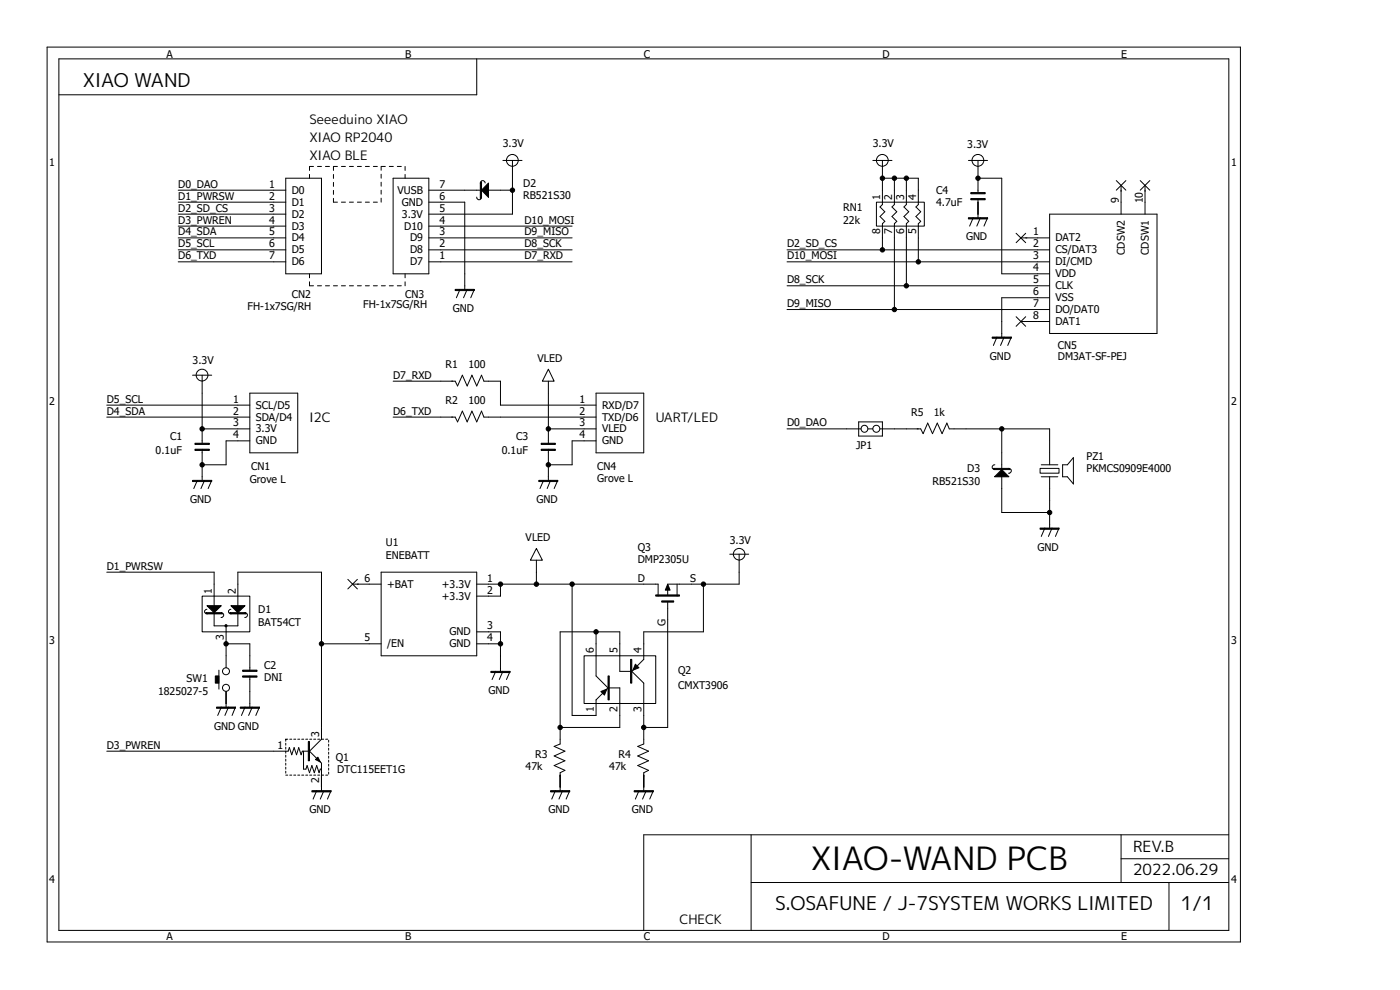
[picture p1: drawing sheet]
<svg xmlns="http://www.w3.org/2000/svg" width="297mm" height="210mm" viewBox="0 0 297 210" stroke-linecap="round" stroke-linejoin="round" font-family="sans-serif">
<g fill="none" stroke="#000" stroke-width=".21">
<path d="M10 10h253.1v189.8h-253.1zM12.5 12.5h248.2v184.9h-248.2zM101.1 12.5v7.6h-88.6M60.6 37.8h7.6v20.3h-7.6zM83.4 37.8h7.6v20.3h-7.6zM102.9 38.8a.51 .51 0 0 0-.5-.5 .51 .51 0 0 0-.5 .6M106.7 34h4M108.7 34v11.4h-17.7M185.2 34h4M187.2 34v9.4l-.5 .5 1 1-1 1 1 1-.5 .6v5.5M187.2 37.8h7.6v5.6l-.5 .5 1 1-1 1 1 1-.5 .6v8M189.7 37.8v5.6l-.5 .5 1 1-1 1 1 1-.5 .6v18.2"/>
<path d="M192.3 37.8v5.6l-.5 .5 1 1-1 1 1 1-.5 .6v13.1M205.4 34h4.1M207.5 34v6.9M207.5 37.8h5v20.3h10.2M236.8 38.3l2 2M237.8 39.3v6.1M238.8 38.3l-2 2M241.9 38.3l2 2M242.9 39.3v6.1M243.9 38.3l-2 2M37.8 50.5h22.8M37.8 55.5h22.8"/>
<path d="M37.8 53h22.8M37.8 45.4h22.8M37.8 48h22.8M37.8 42.9h22.8M37.8 40.3h22.8M91 50.5h30.4M91 55.5h30.4M91 53h30.4M91 42.9h7.6v18.5M91 48h30.4M91 40.3h10.9M101.1 41.8a.51 .51 0 0 0 .5 .6 .51 .51 0 0 0 .6-.5"/>
<path d="M103.4 40.3h5.3M167 55.5h55.7M167 53h55.7M185.9 42.9h10.2v5.1h-10.2zM206.5 46.2l-.8 1.8M207.5 42.1v4.1M208 46.2l-.8 1.8M209.5 46.2l-.8 1.8M215.6 49.5l2 2M216.6 50.5h6.1M217.6 49.5l-2 2M222.7 45.4h22.7v25.3h-22.7z"/>
<path d="M40.9 79.6h4M42.9 79.6v14.4M97.6 61.4l-.8 1.8M99.1 61.4l-.8 1.8M100.6 61.4l-.7 1.8M116.3 78.3l1.3 2.6h-2.5zM167 65.7h55.7M167 60.6h55.7M211.5 71.5l-.8 1.8M213 71.5l-.7 1.8M214.5 71.5l-.7 1.8M215.6 67.2l2 2"/>
<path d="M216.6 68.2h6.1M217.6 67.2l-2 2M222.7 63.2h-10.2v8.3M22.6 85.9h30.4M22.6 88.5h30.4M42.9 95.3v6.6M42.9 91h10.1M53 93.5h-5v5.1h-5.1M53 83.4h10.2v12.7h-10.2zM83.4 80.9h13.2l.5 1 1-2.3 1 2.3 1-2.3 1 2.3 1.1-2.3 .5 1.3h3.5v5h20.2M83.4 88.5h13.2l.5 1 1-2.3 1 2.3 1-2.3 1 2.3 1.1-2.3 .5 1.3h23.7M116.3 91h10.1"/>
<path d="M116.3 80.9v13.1M116.3 95.3v6.6M126.4 83.4h10.2v12.7h-10.2zM126.4 93.5h-5v5.1h-5.1M167 91h15.7M182.2 89.5h5v3h-5zM184.1 91h1.1M186.7 91h8.6l.5 1 1-2.3 1 2.3 1-2.3 1.1 2.3 1-2.3 .5 1.3h21.3v7.6M211.1 98.6a.51 .51 0 0 0-.6 .5 .51 .51 0 0 0 .5 .5M212.5 91v8.4M214 99.4a.51 .51 0 0 1 .5 .4 .51 .51 0 0 1-.5 .6M220.6 99.4h4.1v1h-4.1z"/>
<path d="M220.9 98.6h3.5M225.4 98.6h1l1.3-1.5v5.6l-1.3-1.6h-1zM41.9 101.9l-.8 1.7M43.4 101.9l-.8 1.7M44.9 101.9l-.7 1.7M113.8 116.3l1.3 2.5h-2.6zM113.8 118.8v5.1M115.3 101.9l-.7 1.7M116.8 101.9l-.7 1.7M118.3 101.9l-.7 1.7M154.8 117.6h4M156.8 117.6v6.3h-15.2"/>
<path d="M212.5 100.9v7.8h10.2M220.9 101.1h3.5M221.7 112l-.8 1.8M222.7 101.1v10.9M223.2 112l-.8 1.8M224.7 112l-.8 1.8M22.6 121.4h22.8v7.3M42.9 126.4h10.1v7.6h-10.1zM43.9 129.2a.49 .49 0 0 0-.5 .6 .49 .49 0 0 0 .6 .4M45.4 130.2v2.6h5.1v-2.6M46.9 130a.51 .51 0 0 1 .6 .5 .51 .51 0 0 1-.6 .5M48 136.6h5v5.6"/>
<path d="M48 132.8v8.8M49 129.2a.49 .49 0 0 0-.5 .6 .49 .49 0 0 0 .5 .4M50.5 128.7v-7.3h17.7v35.4l-2.5 2.5 2.5 2.6v5.8M52 130a.51 .51 0 0 1 .5 .5 .51 .51 0 0 1-.6 .5M68.2 136.6h12.7M73.8 122.9l2 2M74.8 123.9h6.1M75.8 122.9l-2 2M80.9 121.4h20.2v17.7h-20.2zM101.1 134h5.1v8.4M101.1 123.9h38.5v2.5M101.1 136.6h5.1"/>
<path d="M106.2 123.9v2.5h-5.1M121.4 123.9v27.9h5v-3.3l2.6-2.6-2.6-2.5v-9.4M123.9 139.1h15.2v10.1h-15.2zM141.6 124.9v1.3M141.6 127.7v26.6h-5M143.6 123.9v2.5M149.2 123.9v10.1h-12.6v5.9l-2.6 2.5 2.6 2.5v12.9l-1.3 .5 2.3 1-2.3 1.1 2.3 1-2.3 1 2.3 1-1 .5v3.8M22.6 159.3h38.5l.3-.7 .5 1.5 .5-1.5 .5 1.5 .5-1.5 .5 1.5 .2-.8h1.3M46.4 142.2v4M46.9 150l-.7 1.8M48 146.7v3.3M48.5 150l-.8 1.8"/>
<path d="M50 150l-.8 1.8M52 150l-.8 1.8M53 143.4v6.6M53.5 150l-.8 1.8M55 150l-.7 1.8M64.4 159.3v3.9h.5l.3-.8 .5 1.5 .5-1.5 .5 1.5 .5-1.5 .5 1.5 .2-.7h.3M105.2 142.4l-.8 1.7M106.7 142.4l-.8 1.7M108.2 142.4l-.8 1.7M129.2 145.9h2.3v8.4h-12.7M133.8 142.4h-2.3v-8.4h-12.7v23.8l-1.2 .5 2.2 1-2.2 1.1 2.2 1-2.2 1 2.2 1-1 .5v3.8M67.2 167.7l-.8 1.8"/>
<path d="M68.7 167.7l-.8 1.8M70.2 167.7l-.7 1.8M117.8 167.7l-.7 1.8M119.3 167.7l-.7 1.8M120.9 167.7l-.8 1.8M135.6 167.7l-.8 1.8M137.1 167.7l-.8 1.8M138.6 167.7l-.8 1.8M159.3 177.1v20.2M237.8 177.1v10.1M260.6 177.1h-124v20.2M159.3 187.2h101.3"/>
<path d="M237.8 182.2h22.8M248 187.2v10.1"/>
<circle cx="108.7" cy="34" r="1.25"/>
<circle cx="187.2" cy="34" r="1.25"/>
<circle cx="207.5" cy="34" r="1.25"/>
<circle cx="42.9" cy="79.6" r="1.25"/>
<circle cx="183.4" cy="90.9" r=".73"/>
<circle cx="185.9" cy="91" r=".74"/>
<circle cx="156.8" cy="117.6" r="1.23"/>
<circle cx="47.9" cy="145.9" r=".74"/>
<circle cx="47.9" cy="142.4" r=".74"/>
</g>
<path d="M65.7 35.3h20.2M65.7 35.3v2.5M70.7 35.3v7.6M85.9 35.3v2.5M65.7 58.1v2.5M70.7 42.9h10.2M80.9 42.9v-7.6M85.9 58.1v2.5M65.7 60.6h20.2" fill="none" stroke="#000" stroke-width=".21" stroke-dasharray=".8 .8"/>
<g fill="#000" stroke="#000" stroke-width=".21">
<path d="M103.6 38.8v3.1l-1.4-1.6zM101.9 38.8l.3-.2v3.3l-.3 .2zM205.4 46.2h4.1v.2h-4.1zM206 40.9h3v.2h-3zM206 42.1h3v.3h-3zM96.6 61.4h4v.2h-4zM210.5 71.5h4v.3h-4zM41.4 94h3v.3h-3zM41.4 95.3h3v.2h-3zM114.8 94h3v.3h-3zM114.8 95.3h3v.2h-3zM210.7 99.4h3.3l.3 .2h-3.3z"/>
<path d="M211 101.1l1.5-1.5 1.5 1.5zM40.9 101.9h4v.3h-4zM114.3 101.9h4v.3h-4zM220.6 112h4.1v.3h-4.1zM43.9 128.5h3l-1.5 1.5zM43.6 130h3.3l.3 .2h-3.3zM49 128.5h3l-1.5 1.5zM48.7 130h3.3l.2 .2h-3.2zM139.1 126.2h5v.2h-5zM140.4 127.5h2.5v.2h-2.5zM141.6 123.9l.6 1.3h-1.1zM45.7 143.4h.7v1.5h-.7z"/>
<path d="M45.9 150h4.1v.2h-4.1zM51 150h4v.2h-4zM51.5 142.2h3v.2h-3zM51.5 143.4h3v.2h-3zM65.4 157.3h.3v4.1h-.3zM104.1 142.4h4.1v.3h-4.1zM127.5 146.7l1.2-.5-.5 1.2zM129 143.4h.2v5.1h-.2zM133.8 139.9h.2v5h-.2zM134.8 140.9l.8 .7-1.3 .6zM66.2 167.7h4v.3h-4zM66.9 161.1l.5-.5 .5 1z"/>
<path d="M116.8 167.7h4.1v.3h-4.1zM134.5 167.7h4.1v.3h-4.1z"/>
<circle cx="187.2" cy="37.8" r=".47"/>
<circle cx="189.7" cy="37.8" r=".47"/>
<circle cx="192.3" cy="37.8" r=".47"/>
<circle cx="207.5" cy="37.8" r=".47"/>
<circle cx="108.7" cy="40.3" r=".47"/>
<circle cx="187.2" cy="53" r=".47"/>
<circle cx="194.8" cy="55.5" r=".47"/>
<circle cx="189.7" cy="65.7" r=".47"/>
<circle cx="192.3" cy="60.6" r=".47"/>
<circle cx="42.9" cy="91" r=".47"/>
<circle cx="42.9" cy="98.6" r=".47"/>
<circle cx="116.3" cy="91" r=".47"/>
<circle cx="116.3" cy="98.6" r=".47"/>
<circle cx="212.5" cy="91" r=".47"/>
<circle cx="222.7" cy="108.7" r=".47"/>
<circle cx="47.9" cy="132.7" r=".23"/>
<circle cx="48" cy="136.6" r=".47"/>
<circle cx="68.2" cy="136.6" r=".47"/>
<circle cx="106.2" cy="123.9" r=".47"/>
<circle cx="106.2" cy="136.6" r=".47"/>
<circle cx="113.8" cy="123.9" r=".47"/>
<circle cx="121.4" cy="123.9" r=".47"/>
<circle cx="126.4" cy="134" r=".47"/>
<circle cx="149.2" cy="123.9" r=".47"/>
<circle cx="118.8" cy="154.3" r=".47"/>
<circle cx="136.6" cy="154.3" r=".47"/>
</g>
<path d="M60.6 156.8h9.1v7.6h-9.1z" fill="none" stroke="#000" stroke-width=".21" stroke-dasharray=".4 .4"/>
<text font-size="6.8" x="172" y="184.5">XIAO-WAND PCB</text>
<g font-size="4">
<text x="17.6" y="18.4">XIAO WAND</text>
<text x="164.4" y="193.1">S.OSAFUNE / J-7SYSTEM WORKS LIMITED</text>
<text x="250.5" y="193.1">1/1</text>
</g>
<g font-size="3.3">
<text x="240.4" y="185.7">2022.06.29</text>
<text x="240.4" y="180.6">REV.B</text>
</g>
<g font-size="2.8">
<text x="65.7" y="26.3">Seeeduino XIAO</text>
<text x="65.7" y="30.2">XIAO RP2040</text>
<text x="65.7" y="34">XIAO BLE</text>
<text x="65.7" y="89.6">I2C</text>
<text x="139.1" y="89.6">UART/LED</text>
<text x="144.1" y="196">CHECK</text>
</g>
<g font-size="2.2">
<text x="35.3" y="12.2">A</text>
<text x="85.9" y="12.2">B</text>
<text x="136.6" y="12.2">C</text>
<text x="187.2" y="12.2">D</text>
<text x="237.8" y="12.2">E</text>
<text x="10.5" y="35.3">1</text>
<text x="106.7" y="31.2">3.3V</text>
<text x="185.2" y="31.2">3.3V</text>
<text x="205.2" y="31.5">3.3V</text>
<text x="261.2" y="35.3">1</text>
<text x="37.8" y="39.8">D0_DAO</text>
<text x="57.1" y="39.8">1</text>
<text x="61.9" y="41.1">D0</text>
<text x="84.3" y="41.1">VUSB</text>
<text x="93.3" y="39.8">7</text>
<text x="111" y="39.6">D2</text>
<text x="198.6" y="41.1">C4</text>
<text x="37.8" y="42.4">D1_PWRSW</text>
<text x="37.8" y="44.9">D2_SD_CS</text>
<text x="37.8" y="47.5">D3_PWREN</text>
<text x="57.1" y="42.4">2</text>
<text x="57.1" y="44.9">3</text>
<text x="57.1" y="47.5">4</text>
<text x="61.9" y="43.6">D1</text>
<text x="61.9" y="46.2">D2</text>
<text x="85.3" y="46.2">3.3V</text>
<text x="85.3" y="43.6">GND</text>
<text x="93.3" y="47.5">4</text>
<text x="93.3" y="44.9">5</text>
<text x="93.3" y="42.4">6</text>
<text x="111" y="42.1">RB521S30</text>
<text x="111.3" y="47.5">D10_MOSI</text>
<text x="178.9" y="47.5">22k</text>
<text x="178.9" y="44.7">RN1</text>
<text x="186.7" y="42.4" transform="rotate(-90 186.7 42.4)">1</text>
<text x="189.3" y="42.4" transform="rotate(-90 189.3 42.4)">2</text>
<text x="191.8" y="42.4" transform="rotate(-90 191.8 42.4)">3</text>
<text x="194.4" y="42.4" transform="rotate(-90 194.4 42.4)">4</text>
<text x="198.6" y="43.6">4.7uF</text>
<text x="237.4" y="43.1" transform="rotate(-90 237.4 43.1)">9</text>
<text x="242.4" y="43.1" transform="rotate(-90 242.4 43.1)">10</text>
<text x="37.8" y="50">D4_SDA</text>
<text x="37.8" y="52.5">D5_SCL</text>
<text x="57.1" y="50">5</text>
<text x="57.1" y="52.5">6</text>
<text x="61.9" y="48.7">D3</text>
<text x="61.9" y="51.2">D4</text>
<text x="61.9" y="53.8">D5</text>
<text x="85.8" y="48.7">D10</text>
<text x="87" y="53.8">D8</text>
<text x="87" y="51.2">D9</text>
<text x="93.3" y="52.5">2</text>
<text x="93.3" y="50">3</text>
<text x="111.3" y="50">D9_MISO</text>
<text x="111.3" y="52.5">D8_SCK</text>
<text x="167" y="52.5">D2_SD_CS</text>
<text x="186.7" y="49.7" transform="rotate(-90 186.7 49.7)">8</text>
<text x="189.3" y="49.7" transform="rotate(-90 189.3 49.7)">7</text>
<text x="191.8" y="49.7" transform="rotate(-90 191.8 49.7)">6</text>
<text x="194.4" y="49.7" transform="rotate(-90 194.4 49.7)">5</text>
<text x="204.9" y="51">GND</text>
<text x="219.2" y="52.5">2</text>
<text x="219.2" y="50">1</text>
<text x="223.9" y="53.8">CS/DAT3</text>
<text x="223.9" y="51.2">DAT2</text>
<text x="37.8" y="55">D6_TXD</text>
<text x="57.1" y="55">7</text>
<text x="61.9" y="56.3">D6</text>
<text x="87" y="56.3">D7</text>
<text x="93.3" y="55">1</text>
<text x="111.3" y="55">D7_RXD</text>
<text x="167" y="55">D10_MOSI</text>
<text x="219.2" y="57.6">4</text>
<text x="219.2" y="55">3</text>
<text x="223.9" y="58.8">VDD</text>
<text x="223.9" y="56.3">DI/CMD</text>
<text x="238.6" y="54.1" transform="rotate(-90 238.6 54.1)">CDSW2</text>
<text x="243.7" y="54.1" transform="rotate(-90 243.7 54.1)">CDSW1</text>
<text x="52.5" y="65.7">FH-1x7SG/RH</text>
<text x="61.9" y="63.2">CN2</text>
<text x="77" y="65.4">FH-1x7SG/RH</text>
<text x="85.9" y="63.2">CN3</text>
<text x="167" y="60.1">D8_SCK</text>
<text x="167" y="65.2">D9_MISO</text>
<text x="219.2" y="65.2">7</text>
<text x="219.2" y="62.7">6</text>
<text x="219.2" y="60.1">5</text>
<text x="223.9" y="63.9">VSS</text>
<text x="223.9" y="61.4">CLK</text>
<text x="96.1" y="66.2">GND</text>
<text x="219.2" y="67.7">8</text>
<text x="223.9" y="69">DAT1</text>
<text x="223.9" y="66.4">DO/DAT0</text>
<text x="40.9" y="77.3">3.3V</text>
<text x="114" y="76.8">VLED</text>
<text x="210" y="76.3">GND</text>
<text x="224.4" y="76.3">DM3AT-SF-PEJ</text>
<text x="224.4" y="74">CN5</text>
<text x="83.4" y="80.3">D7_RXD</text>
<text x="94.5" y="78.1">R1</text>
<text x="99.4" y="78.1">100</text>
<text x="10.5" y="85.9">2</text>
<text x="22.6" y="85.4">D5_SCL</text>
<text x="22.6" y="88">D4_SDA</text>
<text x="49.5" y="85.4">1</text>
<text x="49.5" y="88">2</text>
<text x="54.3" y="86.7">SCL/D5</text>
<text x="54.3" y="89.2">SDA/D4</text>
<text x="83.4" y="88">D6_TXD</text>
<text x="94.5" y="85.7">R2</text>
<text x="99.4" y="85.7">100</text>
<text x="122.9" y="88">2</text>
<text x="122.9" y="85.4">1</text>
<text x="127.7" y="89.2">TXD/D6</text>
<text x="127.7" y="86.7">RXD/D7</text>
<text x="193.3" y="88.2">R5</text>
<text x="198.1" y="88.2">1k</text>
<text x="261.2" y="85.9">2</text>
<text x="36.1" y="93.3">C1</text>
<text x="49.5" y="90.5">3</text>
<text x="49.5" y="93">4</text>
<text x="54.3" y="91.7">3.3V</text>
<text x="54.3" y="94.3">GND</text>
<text x="109.5" y="93.3">C3</text>
<text x="122.9" y="93">4</text>
<text x="122.9" y="90.5">3</text>
<text x="127.7" y="94.3">GND</text>
<text x="127.7" y="91.7">VLED</text>
<text x="167" y="90.5">D0_DAO</text>
<text x="181.7" y="95.3">JP1</text>
<text x="33" y="96.3">0.1uF</text>
<text x="53.3" y="99.6">CN1</text>
<text x="106.4" y="96.3">0.1uF</text>
<text x="126.7" y="99.6">CN4</text>
<text x="205.2" y="100.1">D3</text>
<text x="230.5" y="100.1">PKMCS0909E4000</text>
<text x="230.5" y="97.6">PZ1</text>
<text x="40.3" y="106.7">GND</text>
<text x="53" y="102.4">Grove L</text>
<text x="113.8" y="106.7">GND</text>
<text x="126.7" y="102.2">Grove L</text>
<text x="197.8" y="102.9">RB521S30</text>
<text x="81.9" y="118.6">ENEBATT</text>
<text x="81.9" y="115.8">U1</text>
<text x="111.5" y="114.8">VLED</text>
<text x="135.3" y="119.3">DMP2305U</text>
<text x="135.3" y="116.8">Q3</text>
<text x="154.8" y="115.3">3.3V</text>
<text x="220.1" y="116.8">GND</text>
<text x="22.6" y="120.9">D1_PWRSW</text>
<text x="45" y="125.9" transform="rotate(-90 45 125.9)">1</text>
<text x="50" y="125.9" transform="rotate(-90 50 125.9)">2</text>
<text x="77.3" y="123.4">6</text>
<text x="82.1" y="124.7">+BAT</text>
<text x="93.7" y="124.7">+3.3V</text>
<text x="103.4" y="123.4">1</text>
<text x="103.4" y="125.9">2</text>
<text x="135.3" y="123.4">D</text>
<text x="146.4" y="123.4">S</text>
<text x="54.8" y="130">D1</text>
<text x="93.7" y="127.2">+3.3V</text>
<text x="10.5" y="136.6">3</text>
<text x="47.5" y="135.8" transform="rotate(-90 47.5 135.8)">3</text>
<text x="54.8" y="132.8">BAT54CT</text>
<text x="77.3" y="136.1">5</text>
<text x="82.1" y="137.3">/EN</text>
<text x="95.4" y="134.8">GND</text>
<text x="95.4" y="137.3">GND</text>
<text x="103.4" y="133.5">3</text>
<text x="103.4" y="136.1">4</text>
<text x="141.2" y="132.7" transform="rotate(-90 141.2 132.7)">G</text>
<text x="261.2" y="136.6">3</text>
<text x="56" y="141.9">C2</text>
<text x="126" y="138.6" transform="rotate(-90 126 138.6)">6</text>
<text x="131" y="138.6" transform="rotate(-90 131 138.6)">5</text>
<text x="136.1" y="138.6" transform="rotate(-90 136.1 138.6)">4</text>
<text x="143.9" y="142.9">Q2</text>
<text x="33.5" y="147.4">1825027-5</text>
<text x="39.6" y="144.7">SW1</text>
<text x="56" y="144.4">DNI</text>
<text x="103.6" y="147.2">GND</text>
<text x="143.9" y="146.2">CMXT3906</text>
<text x="45.4" y="154.8">GND GND</text>
<text x="126" y="151" transform="rotate(-90 126 151)">1</text>
<text x="131" y="151" transform="rotate(-90 131 151)">2</text>
<text x="136.1" y="151" transform="rotate(-90 136.1 151)">3</text>
<text x="22.6" y="158.8">D3_PWREN</text>
<text x="58.9" y="158.8">1</text>
<text x="67.7" y="156.3" transform="rotate(-90 67.7 156.3)">3</text>
<text x="71.2" y="161.4">Q1</text>
<text x="113.5" y="160.9">R3</text>
<text x="131.2" y="160.9">R4</text>
<text x="67.7" y="166.2" transform="rotate(-90 67.7 166.2)">2</text>
<text x="71.5" y="163.9">DTC115EET1G</text>
<text x="111.5" y="163.4">47k</text>
<text x="129.2" y="163.4">47k</text>
<text x="65.7" y="172.5">GND</text>
<text x="116.3" y="172.5">GND</text>
<text x="134" y="172.5">GND</text>
<text x="10.5" y="187.2">4</text>
<text x="261.2" y="187.2">4</text>
<text x="35.3" y="199.3">A</text>
<text x="85.9" y="199.3">B</text>
<text x="136.6" y="199.3">C</text>
<text x="187.2" y="199.3">D</text>
<text x="237.8" y="199.3">E</text>
</g>
</svg>
